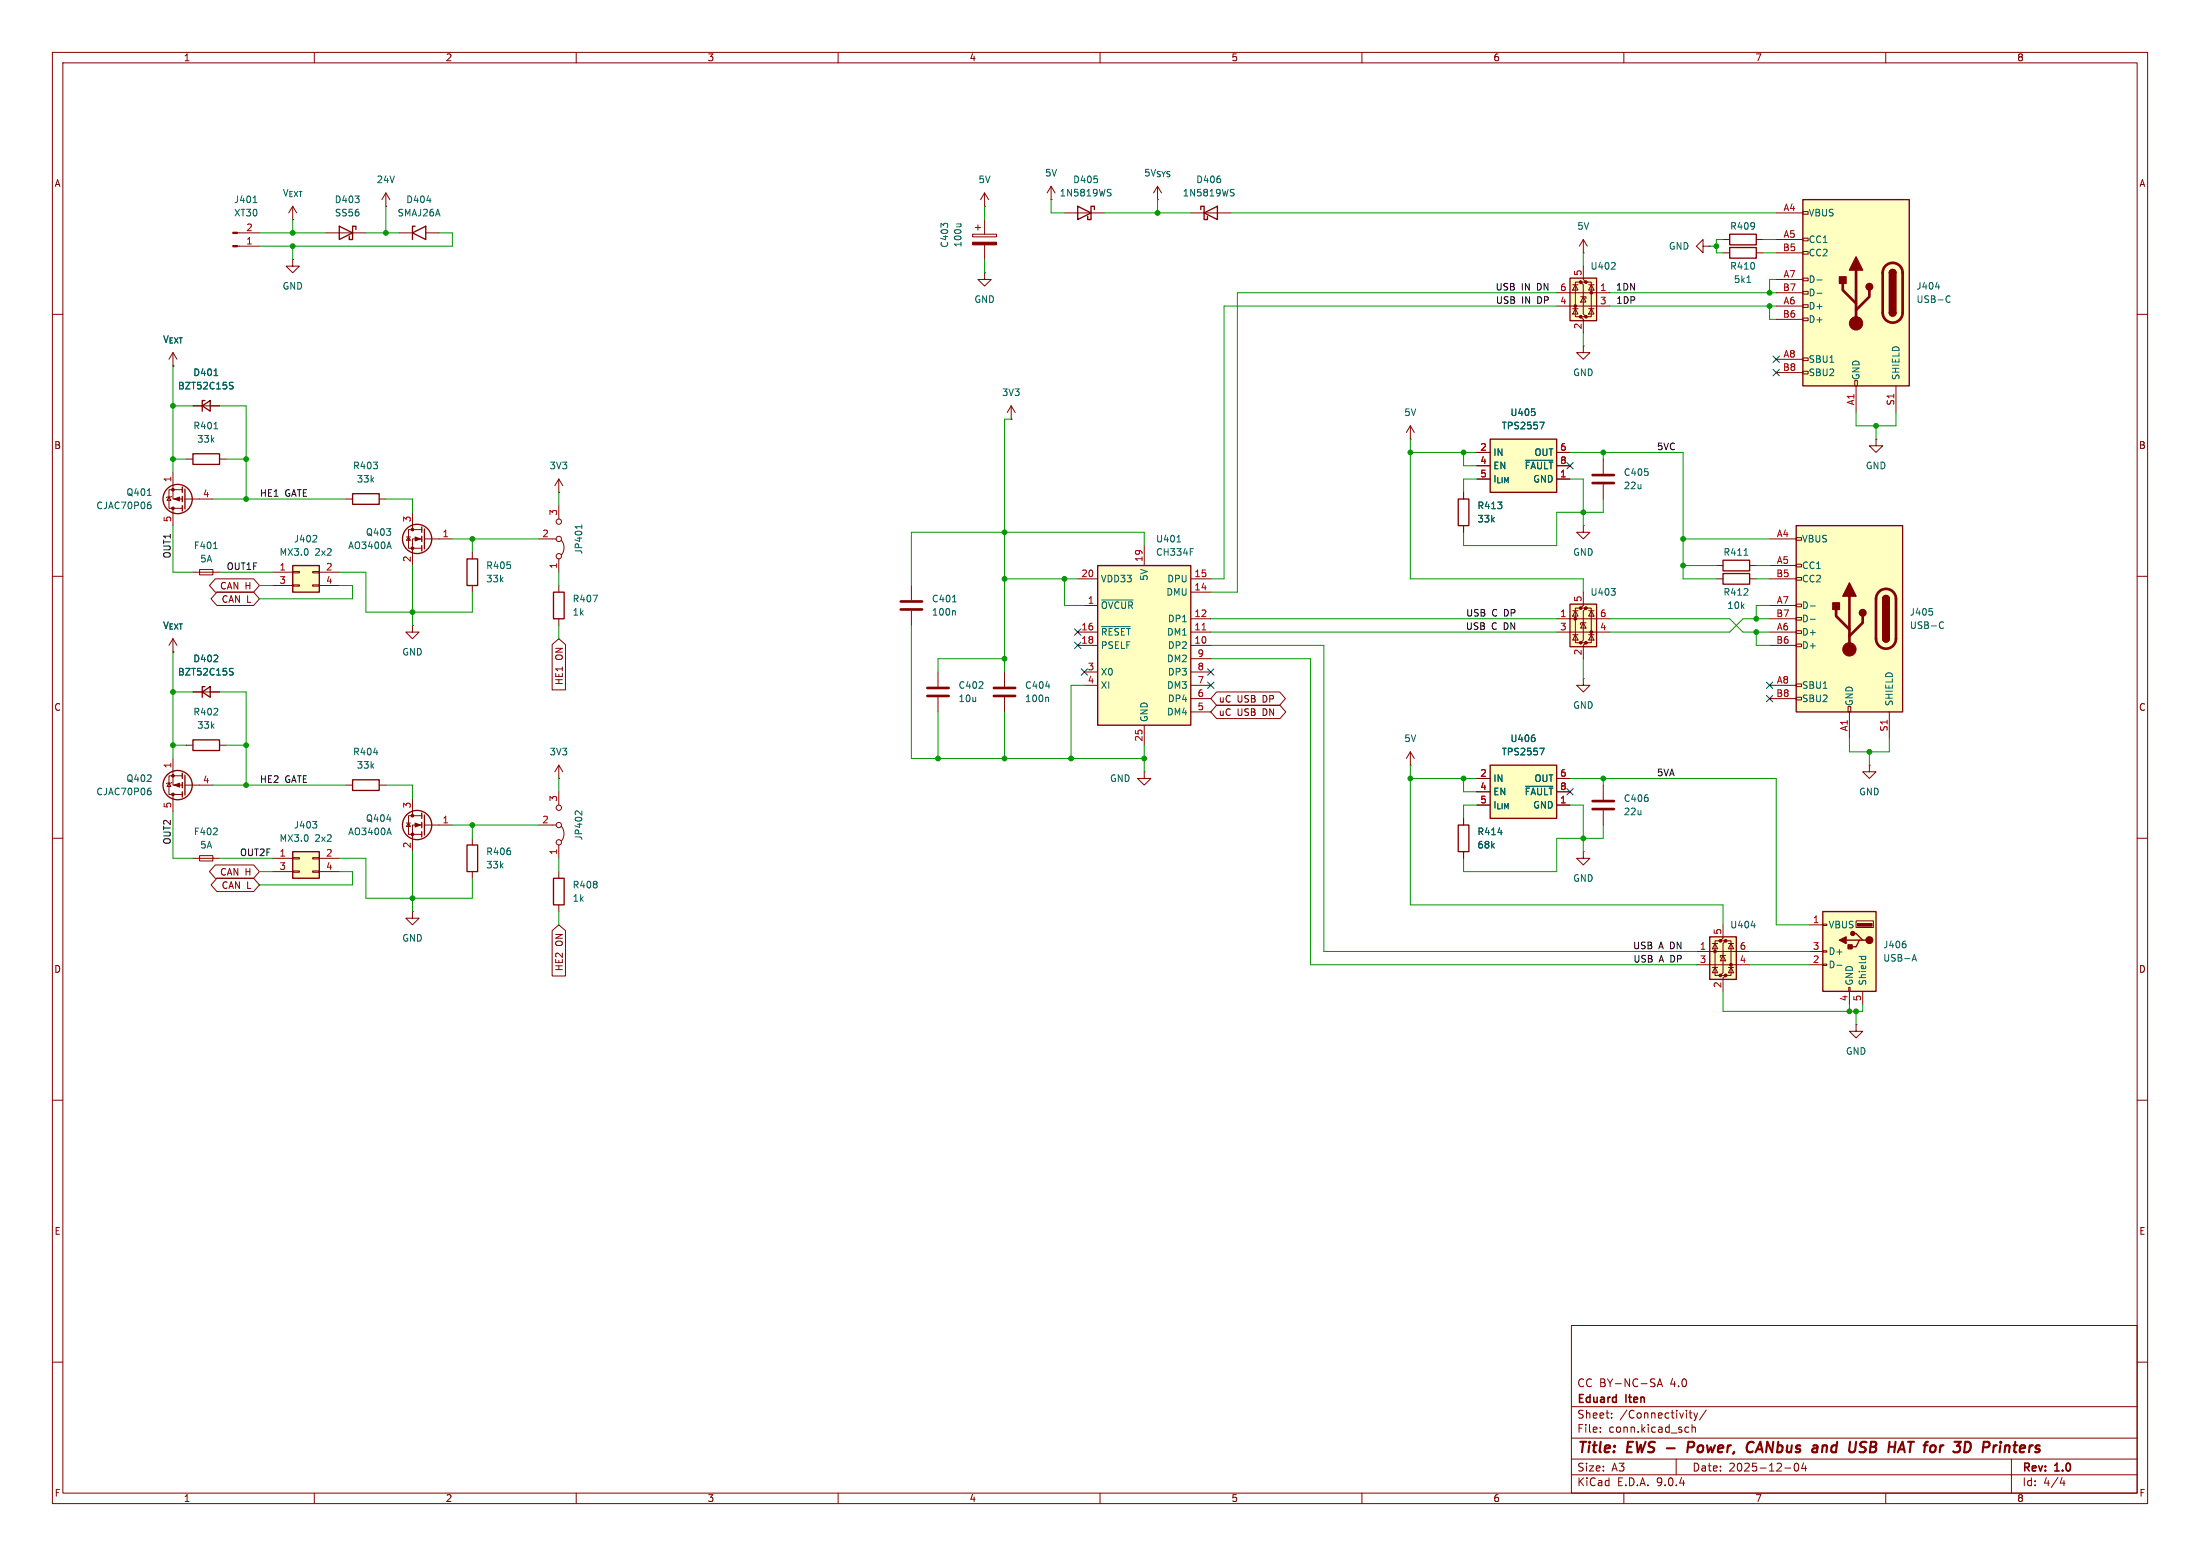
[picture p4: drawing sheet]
<svg xmlns="http://www.w3.org/2000/svg" width="420mm" height="297mm" viewBox="0 0 420 297" stroke-linecap="round" stroke-linejoin="round" font-family="sans-serif">
<g fill="none" stroke="#840000" stroke-width=".19">
<path d="M10 10h400v277h-400zM12 12h396v273h-396zM60 10v2M110 10v2M160 10v2M210 10v2M260 10v2M310 10v2M360 10v2M10 60h2M408 60h2M10 110h2"/>
<path d="M408 110h2M10 160h2M32.3 149.5l.3 .6h-.7zM32.8 149.4l-1.1 .2M33 144.8v5.1h1.8M33 151.6v3.3M34.8 148.1h-2.5v3.5h2.5M35.3 149.9h5.3M408 160h2M10 210h2M408 210h2M300 253h108v32h-108z"/>
<path d="M10 260h2M300 278.5h108M300 274.5h108M300 268.5h108M305.5 273.2v.2M305.5 272.5v.1M307.7 270.5v.2M307.7 269.8v.1M316.4 264.7l.5-1.5 .5 1.5M316.5 264.3h.7M320 278.5v3M321.9 272.4l.5 .1"/>
<path d="M322.4 273.3l-.5 .1M322.4 269.7h.6M322.7 269.2v1.3l.3 .2M323 272.5l.2-.1 .4 .1 .1 .9M323 271.9v1.5M323.4 269.7l.3 1M323.7 270.7l-.3 .5M324.1 269.7l-.4 1M325.7 269.1l-1.3 1.9M342.7 279.4l.2-.1a.8 .8 0 0 1 .5 .7 .8 .8 0 0 1-.5 .8l-.2-.2-.2-.4zM344.3 279.2l-.4 1.1h1M344.7 279.8v1"/>
<path d="M384 278.5v6.5M408 260h2M60 285v2M110 285v2M160 285v2M210 285v2M260 285v2M300 281.5h108M310 285v2M340.7 280.2h1.2M360 285v2M393.7 282l-.4 1.1h.9"/>
<path d="M394 282.6v1"/>
</g>
<g fill="none" stroke="#840000" stroke-width=".4">
<path d="M323.1 275.2h-.8l-.2 2M323.2 276.2l-1 .1M334.6 277a.73 .73 0 0 1-.9 .1M334.8 275.4a.69 .69 0 0 0-1.1 .1M336.1 275.2l-1 2M348 275.9l-.2 1.3M348.5 275.9l-.5 .2M355.3 276.1l.7 .2a.51 .51 0 0 1 .1 .6 .51 .51 0 0 1-.4 .3h-.5M355.4 275.3h.9M364.3 275.2h1.1M364.8 275.2l-.2 2M378.6 276.3h.8"/>
<path d="M379.5 275.2h-.8l-.2 2M384.4 275.9h.7M384.7 275.2l-.2 1.7 .1 .2 .4 .1"/>
</g>
<g fill="none" stroke="#840000" stroke-width=".25">
<path d="M34.8 147.6v1M34.8 149.4v1M34.8 151.1v1M35.3 148v3.8"/>
<circle cx="33.9" cy="149.9" r="2.79"/>
</g>
<g fill="#840000" stroke="#840000" stroke-width=".19">
<path d="M33.3 149.9l1-.4v.7z"/>
<circle cx="33" cy="151.6" r=".25"/>
<circle cx="33" cy="148.1" r=".25"/>
</g>
<path d="M28.4 150.9h.2l.3 .3-.1 .4-.4 .1M28.5 150.4h.2" fill="none" stroke="#006464" stroke-width=".19"/>
<path d="M299.7 53.1h5.1v8.1h-5.1z" fill="#ffffc2"/>
<g fill="#840000" stroke="#840000" stroke-width=".19">
<circle cx="303.8" cy="55.9" r=".25"/>
<circle cx="302.8" cy="53.8" r=".25"/>
<circle cx="302.8" cy="60.5" r=".25"/>
<circle cx="301.8" cy="53.8" r=".25"/>
<circle cx="301.8" cy="60.5" r=".25"/>
<circle cx="300.7" cy="58.4" r=".25"/>
</g>
<g fill="none" stroke="#840000" stroke-width=".19">
<path d="M297.2 55.9h10.1M297.2 58.4h10.1M300.2 58.9h1M300.2 54.4h1M300.7 54.4l.5 1h-1zM300.7 58.9l.5 1h-1zM301.8 56.6h1v.4M301.8 53.8h-1.1v6.7h1.1M302.3 50.8v2.5l.5 .5h-1l.5 .6v5.5l.5 .6h-1l.5 .5v2.5M302.3 56.6l.5 1.1h-1zM302.8 53.8h1v6.7h-1M303.3 58.9h1"/>
<path d="M303.3 54.4h1M303.8 54.4l.5 1h-1zM303.8 58.9l.5 1h-1z"/>
</g>
<path d="M299.7 53.1h5.1v8.1h-5.1z" fill="none" stroke="#840000" stroke-width=".25"/>
<path d="M307.6 51.4h.8M308.3 50.2v.5" fill="none" stroke="#006464" stroke-width=".19"/>
<path d="M344.2 38.1h20.3v35.6h-20.3z" fill="#ffffc2"/>
<g fill="none" stroke="#840000" stroke-width=".19">
<path d="M339.1 40.6h5.1M339.1 45.7h5.1M339.1 48.3h5.1M339.1 53.3h5.1M339.1 55.9h5.1M339.1 58.4h5.1M344.2 40.4h1v.5h-1zM344.2 45.5h1v.5h-1zM344.2 48h1v.5h-1zM344.2 53.1h1v.5h-1zM344.2 55.6h1v.5h-1zM344.2 58.2h1v.5h-1z"/>
<path d="M339.1 61h5.1M339.1 68.6h5.1M339.1 71.1h5.1M344.2 60.7h1v.5h-1zM344.2 68.3h1v.5h-1zM344.2 70.9h1v.5h-1zM354.1 72.6h.5v1.1h-.5zM354.3 73.7v5M361.9 73.7v5"/>
</g>
<path d="M344.2 38.1h20.3v35.6h-20.3zM360.7 52.1a.64 .64 0 0 1 .6-.7 .64 .64 0 0 1 .6 .7M360.7 59.7a.64 .64 0 0 0 .6 .6 .64 .64 0 0 0 .6-.6" fill="none" stroke="#840000" stroke-width=".25"/>
<path d="M351.8 54.1v1.3l2.5 2.5M354.3 51.6v10.1M356.9 55.4v1.2l-2.6 2.6M360 50.7a1.91 1.91 0 0 1 2-.4 1.91 1.91 0 0 1 1.2 1.8v7.6a1.91 1.91 0 0 1-1.9 1.9 1.91 1.91 0 0 1-1.9-1.9v-7.8l.2-.6z" fill="none" stroke="#840000" stroke-width=".51"/>
<g fill="#840000" stroke="#840000" stroke-width=".25">
<path d="M360.7 52.1h1.2v7.6h-1.2z"/>
<path d="M360.9 51.6a.64 .64 0 0 1 .7-.1 .64 .64 0 0 1 .3 .6h-1.2z"/>
<path d="M360.7 59.7h1.2a.64 .64 0 0 1-.6 .6 .64 .64 0 0 1-.6-.6z"/>
<path d="M354.3 49l1.3 2.6h-2.5z"/>
<path d="M351.2 52.8h1.2v1.3h-1.2z"/>
<circle cx="356.9" cy="54.7" r=".63"/>
</g>
<circle cx="354.3" cy="61.7" r="1.27" fill="#840000" stroke="#840000" stroke-width=".19"/>
<path d="M346.9 53.4h.9M346.9 56h.9M369.5 54.8h.8M371.7 56.5l.6 .1M372.3 57.6l-.6 .1" fill="none" stroke="#006464" stroke-width=".19"/>
<path d="M348 174h10.1v15.2h-10.1z" fill="#ffffc2"/>
<path d="M78.7 44.5l2.6-1.3v2.5zM79.2 43.2h-.5v2.5M67.3 148.8h5.1v2.1h-5.1zM348 174h10.1v15.2h-10.1zM352.4 179.5h2.6M353.7 178.2h.6l1.3 1.3h.6M355.6 179.5h-.6l-.7 1.2h-1.2" fill="none" stroke="#840000" stroke-width=".25"/>
<g fill="#840000" stroke="#840000" stroke-width=".25">
<path d="M352.8 180.3h.8v.8h-.8z"/>
<path d="M351.2 179.5l1.2-.7v1.3z"/>
<circle cx="356.9" cy="179.5" r=".63"/>
<circle cx="353.7" cy="178.2" r=".38"/>
</g>
<path d="M354.6 176.3h2.8v.5h-2.8z" fill="#840000" stroke="#840000" stroke-width=".19"/>
<g fill="none" stroke="#840000" stroke-width=".19">
<path d="M73.7 39.4h.1M73.7 36.8l-.8 1.3M73.7 36.8l.7 1.3M73.7 36.8v2.6M76.2 44.5h2.5M81.3 44.5h2.5M66 149.9h1.3M72.4 149.9h1.3M345.4 176.5h2.6M348 176.4h.7v.3h-.7zM354.3 175.8h3.3v1.2h-3.3zM345.4 181.6h2.6"/>
<path d="M345.4 184.2h2.6M348 181.5h.7v.2h-.7zM348 184h.7v.3h-.7zM352.9 188.5h.3v.7h-.3zM353.1 189.2v2.6M355.6 189.2v2.6"/>
</g>
<path d="M81.5 38.3h.8M71.3 143.7h.8M350.7 184.2h.9M354.9 182.5h1.3M355.4 182.5l-.1 .4M356.1 182.5l.1 .4M363.8 180.2l.1 .2-.1 .5M365 183.5l.4-1.3 .5 1.3M365.1 183.1h.7" fill="none" stroke="#006464" stroke-width=".19"/>
<path d="M342.9 100.3h20.3v35.6h-20.3z" fill="#ffffc2"/>
<g fill="none" stroke="#840000" stroke-width=".19">
<path d="M337.8 102.9h5.1M337.8 108h5.1M337.8 110.5h5.1M337.8 115.6h5.1M337.8 118.1h5.1M342.9 102.6h1v.5h-1zM342.9 107.7h1v.5h-1zM342.9 110.2h1v.5h-1zM342.9 115.3h1v.5h-1zM342.9 117.9h1v.5h-1zM337.8 120.7h5.1M337.8 123.2h5.1"/>
<path d="M337.8 130.8h5.1M337.8 133.4h5.1M342.9 120.4h1v.5h-1zM342.9 122.9h1v.5h-1zM342.9 130.6h1v.5h-1zM342.9 133.1h1v.5h-1zM352.8 134.9h.5v1h-.5zM353.1 135.9v5.1M360.7 135.9v5.1"/>
</g>
<path d="M342.9 100.3h20.3v35.6h-20.3zM359.4 114.3a.64 .64 0 0 1 .6-.6 .64 .64 0 0 1 .7 .6M359.4 121.9a.64 .64 0 0 0 .6 .7 .64 .64 0 0 0 .7-.7" fill="none" stroke="#840000" stroke-width=".25"/>
<path d="M350.5 116.3v1.3l2.6 2.5M353.1 113.8v10.2M355.6 117.6v1.3l-2.5 2.5M358.7 113a1.91 1.91 0 0 1 2.1-.5 1.91 1.91 0 0 1 1.1 1.8v7.6a1.91 1.91 0 0 1-1.9 1.9 1.91 1.91 0 0 1-1.9-1.9v-7.7l.2-.7z" fill="none" stroke="#840000" stroke-width=".51"/>
<g fill="#840000" stroke="#840000" stroke-width=".25">
<path d="M359.4 114.3h1.3v7.6h-1.3z"/>
<path d="M359.6 113.9a.64 .64 0 0 1 .7-.2 .64 .64 0 0 1 .4 .6h-1.3z"/>
<path d="M359.4 121.9h1.3a.64 .64 0 0 1-.7 .7 .64 .64 0 0 1-.6-.7z"/>
<path d="M353.1 111.3l1.2 2.5h-2.5z"/>
<path d="M349.9 115.1h1.3v1.2h-1.3z"/>
<circle cx="355.6" cy="117" r=".63"/>
</g>
<circle cx="353.1" cy="124" r="1.27" fill="#840000" stroke="#840000" stroke-width=".19"/>
<path d="M345.6 115.7h1M345.6 118.2h1M368.3 116.1h.6M368.8 116.7l.2 .2-.2 .5M370.5 118.7l.5 .1M371 119.8l-.5 .1" fill="none" stroke="#006464" stroke-width=".19"/>
<path d="M326.4 178.8h5.1v8.1h-5.1z" fill="#ffffc2"/>
<g fill="#840000" stroke="#840000" stroke-width=".19">
<path d="M44.4 46.9h.9v.2h-.9z"/>
<path d="M44.4 44.3h.9v.3h-.9z"/>
<circle cx="327.4" cy="181.6" r=".25"/>
<circle cx="328.4" cy="179.6" r=".25"/>
<circle cx="328.4" cy="186.2" r=".25"/>
<circle cx="329.4" cy="179.6" r=".25"/>
<circle cx="329.4" cy="186.2" r=".25"/>
<circle cx="330.5" cy="184.1" r=".25"/>
</g>
<g fill="none" stroke="#840000" stroke-width=".19">
<path d="M55.9 39.4l-.8 1.2M55.9 39.4l.7 1.2M55.9 39.4v2.5M45.3 47h4.2M45.3 44.5h4.2M55.9 41.9h.1M55.9 49.5v1.3h1.2l-1.2 1.3-1.3-1.3h1.3M55.9 49.5h.1M33 124.5h.1M33 121.9l-.7 1.3M33 121.9l.8 1.3M33 121.9v2.6"/>
<path d="M36.8 132.1h5.1M356.9 146.1v1.2h1.2l-1.2 1.3-1.3-1.3h1.3M356.9 146.1h.1M328.4 179.6h-1v6.6h1M328.9 176.5v2.6l-.5 .5h1l-.5 .5v5.6l-.5 .5h1l-.5 .5v2.5M329.4 179.6h1.1v6.6h-1.1M323.8 181.6h10.2M323.8 184.2h10.2M326.9 184.7h1M326.9 180.1h1M327.4 180.1l.5 1h-1zM327.4 184.7l.5 1h-1z"/>
<path d="M328.9 182.4l.5 1h-1zM329.4 182.4h-1v.4M329.9 184.7h1.1M329.9 180.1h1.1M330.5 180.1l.5 1h-1.1zM330.5 184.7l.5 1h-1.1zM354.3 195.6v1.3h1.3l-1.3 1.2-1.2-1.2h1.2M354.3 195.6h.1"/>
</g>
<path d="M38.6 132.1l1.5-1v2zM39.1 131.1h-.5v2M326.4 178.8h5.1v8.1h-5.1z" fill="none" stroke="#840000" stroke-width=".25"/>
<path d="M48.3 38.7h.7M44 128.2l.4 .1 .1 .3-.2 .2h-.3M44 127.6h.5M334.3 176.7h.8" fill="none" stroke="#006464" stroke-width=".19"/>
<path d="M209.5 108h17.8v30.4h-17.8z" fill="#ffffc2"/>
<path d="M38.6 77.5l1.5-1v2zM39.1 76.5h-.5v2M278.4 95.3h2v5h-2zM209.5 108h17.8v30.4h-17.8zM328.9 106.9h5.1v2.1h-5.1z" fill="none" stroke="#840000" stroke-width=".25"/>
<g fill="none" stroke="#840000" stroke-width=".19">
<path d="M33 69.9h.1M33 67.3l-.7 1.3M33 67.3l.8 1.3M33 67.3v2.6M36.8 77.5h5.1M279.4 94v1.3M205.7 110.5h3.8M207 115.6h2.5M218.4 104.1v3.9M227.3 110.5h3.8M227.3 113h3.8M227.3 118.1h3.8"/>
<path d="M279.4 100.3v1.3M327.7 108h1.2M334 108h1.3M205.7 120.7h3.8M205.7 123.2h3.8M207 128.3h2.5M207 130.8h2.5M218.4 138.4v3.8M227.3 120.7h3.8M227.3 123.2h3.8M227.3 128.3h3.8M227.3 130.8h3.8"/>
<path d="M227.3 125.7h3.8M227.3 133.4h3.8M227.3 135.9h3.8M218.4 147.3v1.3h-1.2l1.2 1.3 1.3-1.3h-1.3M218.4 147.3h.1M36.8 163.8h5.1M38.1 163.3h2.5v1h-2.5z"/>
</g>
<path d="M40.9 71.7h.7M44 73.6l.4 .1 .1 .3-.2 .2h-.3M44 73h.5M210.3 119.6h5.5M210.3 114.5h6M224.7 103.4h.7M227.2 104.7h.6M333 106h.7M40.7 159.3h.8M41.4 158.2v.4" fill="none" stroke="#006464" stroke-width=".19"/>
<path d="M229.5 120.2h.7" fill="none" stroke="#a90000" stroke-width=".19"/>
<path d="M299.7 115.3h5.1v8.1h-5.1z" fill="#ffffc2"/>
<g fill="#840000" stroke="#840000" stroke-width=".19">
<path d="M185.7 46.2h4.5v.5h-4.5z"/>
<circle cx="300.7" cy="118.1" r=".25"/>
<circle cx="301.8" cy="116.1" r=".25"/>
<circle cx="301.8" cy="122.7" r=".25"/>
<circle cx="302.8" cy="116.1" r=".25"/>
<circle cx="302.8" cy="122.7" r=".25"/>
<circle cx="303.8" cy="120.6" r=".25"/>
</g>
<g fill="none" stroke="#840000" stroke-width=".19">
<path d="M185.7 44.7h4.5v.5h-4.5zM186.2 43.4h1M186.7 42.9v1M188 52.1v1.2h1.2l-1.2 1.3-1.3-1.3h1.3M188 52.1h.1M188 41.9v2.8M188 46.7v2.8M193 77.5l-.7 1.2M193 77.5l.8 1.2M193 77.5v2.5M106.7 94h.1M106.7 91.4v2.6"/>
<path d="M106.7 96.5v2.6M106.7 91.4l-.8 1.3M106.7 91.4l.7 1.3M193 80h.1M306.1 87.6v2.8M306.1 92.5v2.8M78.7 119.4v1.3h1.3l-1.3 1.2-1.2-1.2h1.2M78.7 119.4h.1M102.9 102.9h3.3M106.7 106.7v2.5M107.2 103.1a2.26 2.26 0 0 1 0 2.8M174 111.8v2.8"/>
<path d="M174 116.6v2.8M297.2 118.1h10.1M300.2 116.6h1M300.7 116.6l.5 1h-1zM301.8 116.1h-1.1v6.6h1.1M302.3 113v2.6l-.5 .5h1l-.5 .5v5.6l-.5 .5h1l-.5 .5v2.5M302.3 118.9l.5 1h-1zM302.3 100.3v1.3h1.2l-1.2 1.3-1.3-1.3h1.3M302.3 100.3h.1M302.8 118.9h-1v.4M302.8 116.1h1v6.6h-1M303.3 116.6h1"/>
<path d="M303.8 116.6l.5 1h-1zM327.7 110.5h1.2M334 110.5h1.3M297.2 120.7h10.1M300.2 121.2h1M300.7 121.2l.5 1h-1zM303.3 121.2h1M303.8 121.2l.5 1h-1z"/>
<circle cx="106.7" cy="99.6" r=".51"/>
<circle cx="106.7" cy="102.9" r=".51"/>
<circle cx="106.7" cy="106.2" r=".51"/>
</g>
<path d="M299.7 115.3h5.1v8.1h-5.1zM328.9 109.5h5.1v2h-5.1z" fill="none" stroke="#840000" stroke-width=".25"/>
<path d="M182.6 42.7h.9M183.3 42.7l.2 .2M111.1 100.2v.7M111.1 100.5h-1.3l.2 .2M181.8 114.9h.8M182.2 116.6l.2 .2v.6M307.6 112.3h.8l-.5 .5M308.3 112.9v.6" fill="none" stroke="#006464" stroke-width=".19"/>
<path d="M304 90.7h4.1M304 92.2h4.1M172 114.8h4M172 116.3h4" fill="none" stroke="#840000" stroke-width=".51"/>
<path d="M284.5 83.8h12.7v10.2h-12.7z" fill="#ffffc2"/>
<path d="M284.5 83.8h12.7v10.2h-12.7zM105.7 167.6h2v5.1h-2z" fill="none" stroke="#840000" stroke-width=".25"/>
<g fill="none" stroke="#840000" stroke-width=".19">
<path d="M188 39.4h.1M188 36.8l-.8 1.3M188 36.8l.7 1.3M188 36.8v2.6M221 38.1h.1M221 35.6l-.8 1.2M221 35.6l.7 1.2M221 35.6v2.5M281.9 86.4h2.6M281.9 88.9h2.6M281.9 91.4h2.6M297.2 86.4h2.5"/>
<path d="M297.2 88.9h2.5M297.2 91.4h2.5M179.1 128.3v2.8M179.1 133.1v2.8M191.8 128.3v2.8M191.8 133.1v2.8M106.7 166.4v1.2M106.7 172.7v1.3"/>
</g>
<path d="M293 78.7v.5M291.2 87.9h5.2M293.9 80.6h.9l-.6 1.3M199.6 131h.8M200 133.1l.2 .2v.6" fill="none" stroke="#006464" stroke-width=".19"/>
<path d="M177 131.3h4.1M177 132.8h4.1M189.7 131.3h4.1M189.7 132.8h4.1" fill="none" stroke="#840000" stroke-width=".51"/>
<path d="M55.9 108h5.1v5h-5.1z" fill="#ffffc2"/>
<g fill="none" stroke="#840000" stroke-width=".25">
<path d="M205.7 39.4l2.6 1.2-2.6 1.3zM208.9 40v-.6h-.6v2.5h-.7v-.6M229.2 40v-.6h.7v2.5h.6v-.6M229.9 40.6l2.5-1.2v2.5zM330.2 44.7h5.1v2h-5.1zM330.2 47.2h5.1v2.1h-5.1zM34.8 93v1M34.8 94.7v1.1M34.8 96.5v1M35.3 93.3v3.9M36.8 86.6h5.1v2h-5.1zM67.3 94.2h5.1v2.1h-5.1z"/>
<path d="M55.9 108h5.1v5h-5.1zM80.5 100.6v1M80.5 102.4v1M80.5 104.1v1.1M81 101v3.8M89.2 106.7h2v5.1h-2zM105.7 113h2v5.1h-2zM80.5 155.2v1M80.5 157v1M80.5 158.8v1M81 155.6v3.8M89.2 161.3h2v5.1h-2z"/>
<circle cx="33.9" cy="95.2" r="2.79"/>
<circle cx="79.6" cy="102.9" r="2.79"/>
<circle cx="79.6" cy="157.5" r="2.79"/>
</g>
<g fill="none" stroke="#840000" stroke-width=".19">
<path d="M200.7 38.1h.1M200.7 35.6l-.8 1.2M200.7 35.6l.7 1.2M200.7 35.6v2.5M203.2 40.6h7.6M227.3 40.6h7.6M302.3 48.3h.1M302.3 45.7l-.8 1.3M302.3 45.7l.7 1.3M302.3 45.7v2.6M325.1 47v-1.3l-1.3 1.3 1.3 1.3v-1.3h1.3M326.4 47h.1"/>
<path d="M328.9 45.7h1.3M328.9 48.3h1.3M335.3 45.7h1.2M335.3 48.3h1.2M302.3 66v1.3h1.2l-1.2 1.3-1.3-1.3h1.3M302.3 66h.1M32.3 94.9l.3 .6h-.7zM32.8 94.7l-1.1 .3M33 90.2v5.1h1.8M33 97v3.3M34.8 93.5h-2.5v3.5h2.5M35.3 95.3h5.3"/>
<path d="M35.6 87.6h1.2M41.9 87.6h1.3M66 95.3h1.3M72.4 95.3h1.3M78.7 97.8v3.3M358.1 83.8v1.3h1.3l-1.3 1.3-1.2-1.3h1.2M358.1 83.8h.1M36.8 109.2h5.1M38.1 108.7h2.5v1h-2.5zM52.1 109.2h3.8M52.1 111.8h3.8M55.9 109.1h1.2v.2h-1.2z"/>
<path d="M55.9 111.6h1.2v.3h-1.2zM59.7 109.1h1.3v.2h-1.3zM59.7 111.6h1.3v.3h-1.3zM61 109.2h3.8M61 111.8h3.8M77.6 102.5h.8M78 102.5l.4 .6h-.8zM80.5 101.1h-2.5v3.5h2.5M80.5 102.9h-1.8v5.1M81 102.9h5.4M90.2 105.4v1.3M90.2 111.8v1.2"/>
<path d="M106.7 111.8v1.2M106.7 118.1v1.3M77.6 157.1h.8M78 157.1l.4 .6h-.8zM78.7 152.4v3.3M80.5 155.7h-2.5v3.6h2.5M80.5 157.5h-1.8v5.1M81 157.5h5.4M102.9 157.5h3.3M106.7 148.6h.1M106.7 146.1v2.5M106.7 151.1v2.6"/>
<path d="M106.7 146.1l-.8 1.2M106.7 146.1l.7 1.2M107.2 157.7a2.26 2.26 0 0 1 0 2.8M306.1 149.9v2.8M306.1 154.7v2.8M78.7 174v1.3h1.3l-1.3 1.2-1.2-1.2h1.2M78.7 174h.1M90.2 160v1.3M90.2 166.4v1.2M106.7 161.3v2.5M302.3 162.6v1.2h1.2l-1.2 1.3-1.3-1.3h1.3M302.3 162.6h.1"/>
<circle cx="106.7" cy="154.2" r=".51"/>
<circle cx="106.7" cy="157.5" r=".51"/>
<circle cx="106.7" cy="160.8" r=".51"/>
</g>
<g fill="none" stroke="#006464" stroke-width=".19">
<path d="M211.6 36.7l.4 .2 .1 .3-.2 .2h-.3M211.6 36.1l.5 .1M235.1 36.7l.4 .2 .1 .3-.2 .2h-.3M235.1 36.1l.5 .1M333.5 53.9h.7M28.1 94.6h.8M28.4 96.3h.2l.3 .3-.1 .4-.4 .1M28.5 95.8h.2M40.9 81.9h.7M40.8 104.7h.7M60.4 102.2l.1 .2-.1 .3-.7 .7h.8M74.3 103.4l.4 1.3"/>
<path d="M113.2 113.6h.8l-.5 1.3M74.3 158.1l.4 1.2M111.1 154.8v.8l-.8-.8h-.3l-.2 .2"/>
</g>
<g fill="#840000" stroke="#840000" stroke-width=".19">
<path d="M79.2 157.1l1.1 .4-1.1 .4z"/>
<path d="M79.2 102.5l1.1 .4-1.1 .4z"/>
<path d="M33.3 95.3l1-.4v.7z"/>
<circle cx="78.7" cy="155.7" r=".25"/>
<circle cx="78.7" cy="159.3" r=".25"/>
<circle cx="78.7" cy="101.1" r=".25"/>
<circle cx="78.7" cy="104.6" r=".25"/>
<circle cx="33" cy="97" r=".25"/>
<circle cx="33" cy="93.5" r=".25"/>
</g>
<path d="M304 152.9h4.1M304 154.4h4.1" fill="none" stroke="#840000" stroke-width=".51"/>
<path d="M284.5 146.1h12.7v10.1h-12.7z" fill="#ffffc2"/>
<path d="M64.8 43.2l2.5 1.3-2.5 1.2zM67.9 43.8v-.6h-.6v2.5h-.6v-.6M36.8 141.2h5.1v2.1h-5.1zM278.4 157.5h2v5.1h-2zM284.5 146.1h12.7v10.1h-12.7z" fill="none" stroke="#840000" stroke-width=".25"/>
<g fill="none" stroke="#840000" stroke-width=".19">
<path d="M62.2 44.5h7.6M302.3 129.5v1.3h1.2l-1.2 1.3-1.3-1.3h1.3M302.3 129.5h.1M35.6 142.2h1.2M41.9 142.2h1.3M269.2 146.1h.1M269.2 143.5l-.7 1.3M269.2 143.5l.8 1.3M269.2 143.5v2.6M279.4 156.2v1.3M281.9 148.6h2.6M281.9 151.1h2.6"/>
<path d="M281.9 153.7h2.6M297.2 148.6h2.5M297.2 151.1h2.5M297.2 153.7h2.5M279.4 162.6v1.2"/>
</g>
<path d="M286 158.9h.8M291.2 150.1h5.2M293 140.9v.5M293.9 142.8h.9l-.6 1.3" fill="none" stroke="#006464" stroke-width=".19"/>
<path d="M55.9 162.6h5.1v5h-5.1z" fill="#ffffc2"/>
<path d="M55.9 162.6h5.1v5h-5.1z" fill="none" stroke="#840000" stroke-width=".25"/>
<g fill="none" stroke="#840000" stroke-width=".19">
<path d="M33 69.9h.1M36.8 77.5h1.8M40.1 77.5h1.8M269.2 83.8h.1M269.2 81.3l-.7 1.3M269.2 81.3l.8 1.3M269.2 81.3v2.5M279.4 94v1.3M281.9 86.4h2.6M281.9 88.9h2.6M281.9 91.4h2.6M297.2 86.4h2.5"/>
<path d="M297.2 88.9h2.5M297.2 91.4h2.5M41.1 110.5h7.3l1.1 1.3-1.1 1.2h-7.3l-1.1-1.2zM41.4 113h7l1.1 1.3-1.1 1.3h-7l-1.1-1.3zM279.4 100.3v1.3M33 124.5h.1M36.8 132.1h1.8M40.1 132.1h1.8M105.4 123l1.3-1.1 1.3 1.1v8.7h-2.6zM232.3 132.1h12l1.1 1.3-1.1 1.2h-12l-1.2-1.2zM232.3 134.6h12.1l1.1 1.3-1.1 1.3h-12.1l-1.2-1.3zM279.4 156.2v1.3"/>
<path d="M281.9 148.6h2.6M281.9 151.1h2.6M281.9 153.7h2.6M297.2 148.6h2.5M297.2 151.1h2.5M297.2 153.7h2.5M41.1 165.1h7.3l1.1 1.3-1.1 1.2h-7.3l-1.1-1.2zM41.4 167.6h7l1.1 1.3-1.1 1.3h-7l-1.1-1.3zM52.1 163.8h3.8M52.1 166.4h3.8M55.9 163.7h1.2v.3h-1.2zM55.9 166.2h1.2v.3h-1.2z"/>
<path d="M59.7 163.7h1.3v.3h-1.3zM59.7 166.2h1.3v.3h-1.3zM61 163.8h3.8M61 166.4h3.8M105.4 177.6l1.3-1.1 1.3 1.1v8.7h-2.6zM279.4 162.6v1.2"/>
</g>
<g fill="none" stroke="#006464" stroke-width=".19">
<path d="M40.9 71.7h.7M44 73.6l.4 .1 .1 .3-.2 .2h-.3M44 73h.5M293 78.7v.5M291.2 87.9h5.2M293.9 80.6h.9l-.6 1.3M44 128.2l.4 .1 .1 .3-.2 .2h-.3M44 127.6h.5M59.7 156.8h.8l-.4 .5M60.4 157.3l.1 .2-.1 .5M286 158.9h.8M291.2 150.1h5.2"/>
<path d="M293 140.9v.5M293.9 142.8h.9l-.6 1.3"/>
</g>
<g fill="none" stroke="#009600" stroke-width=".19">
<path d="M73.7 39.4v5.1M188 39.4v2.5M200.7 38.1v2.5h2.5M221 38.1v2.5M49.5 44.5h12.7M55.9 41.9v2.6M55.9 47v2.5M69.8 44.5h6.4M83.8 44.5h2.6v2.5h-36.9M188 49.5v2.6M210.8 40.6h16.5M234.9 40.6h104.2"/>
<path d="M297.2 58.4h-63.5v52.1h-2.6M297.2 55.9h-61v57.1h-5.1M302.3 48.3v2.5M307.3 55.9h31.8M307.3 58.4h31.8M326.4 47h1.3M328.9 45.7h-1.2v2.6h1.2M336.5 48.3h2.6M336.5 45.7h2.6M337.8 58.4v2.6h1.3M339.1 53.3h-1.3v2.6M33 69.9v20.3"/>
<path d="M33 77.5h3.8M41.9 77.5h5.1v17.8M302.3 63.5v2.5M354.3 78.7v2.6h7.6v-2.6M33 87.6h2.6M40.6 95.3h25.4M43.2 87.6h3.8M73.7 95.3h5v2.5M106.7 94v2.5M193 80h-1.2v48.3M269.2 83.8v26.7h33.1v2.5M269.2 86.4h12.7"/>
<path d="M279.4 86.4v2.5h2.5M281.9 91.4h-2.5v2.6M299.7 86.4h21.6v24.1h6.4M299.7 91.4h2.6v8.9M306.1 86.4v1.2M306.1 95.3v2.5h-8.9v6.3h-17.8v-2.5M358.1 81.3v2.5M33 100.3v8.9h3.8M41.9 109.2h10.2M49.5 111.8h2.6M64.8 109.2h5v7.6h20.4v-3.8M64.8 111.8h2.5v2.5h-17.8"/>
<path d="M78.7 108v11.4M86.4 102.9h16.5M90.2 102.9v2.5M106.7 109.2v2.6M106.7 119.4v2.5M174 119.4v25.4h44.4M191.8 110.5h13.9M203.2 110.5v5.1h3.8M218.4 104.1v-2.5h-44.4v10.2M231.1 118.1h66.1M307.3 118.1h22.9l2.5 2.6h5.1M321.3 102.9h16.5"/>
<path d="M321.3 108h6.4M335.3 110.5h2.5M335.3 108h2.5M337.8 118.1h-5.1l-2.5 2.6h-22.9M337.8 115.6h-2.5v2.5M33 124.5v20.3M33 132.1h3.8M41.9 132.1h5.1v17.8M179.1 135.9v8.9M191.8 135.9v8.9M191.8 125.7h-12.7v2.6M207 130.8h-2.5v14"/>
<path d="M231.1 123.2h21.6v58.4h71.1M231.1 120.7h66.1M231.1 125.7h19.1v58.5h73.6M302.3 125.7v3.8M335.3 120.7v2.5h2.5M33 154.9v8.9h3.8M33 142.2h2.6M40.6 149.9h25.4M43.2 142.2h3.8M73.7 149.9h5v2.5M86.4 157.5h16.5M90.2 157.5v2.5"/>
<path d="M106.7 148.6v2.5M218.4 142.2v5.1M269.2 148.6h12.7M269.2 146.1v26.6h59.7v3.8M279.4 148.6v2.5h2.5M281.9 153.7h-2.5v2.5M299.7 153.7h2.6v8.9M299.7 148.6h39.4v27.9h6.3M306.1 148.6v1.3M306.1 157.5v2.5h-8.9v6.4h-17.8v-2.6M353.1 141v2.5h7.6v-2.5M356.9 143.5v2.6"/>
<path d="M41.9 163.8h10.2M49.5 166.4h2.6M64.8 163.8h5v7.7h20.4v-3.9M64.8 166.4h2.5v2.5h-17.8M78.7 162.6v11.4M106.7 163.8v2.6M106.7 174v2.5M328.9 189.2v3.8h26.7v-1.2M334 181.6h11.4M334 184.2h11.4M353.1 191.8v1.2M354.3 193v2.6"/>
</g>
<g fill="none" stroke="#000084" stroke-width=".19">
<path d="M338.5 70.5l1.2 1.2M338.5 68l1.2 1.2M339.7 70.5l-1.2 1.2M339.7 68l-1.2 1.2M299.1 88.3l1.2 1.2M300.3 88.3l-1.2 1.2M205.1 120l1.2 1.3M205.1 122.6l1.2 1.2M206.3 120l-1.2 1.3M206.3 122.6l-1.2 1.2M206.4 127.7l1.2 1.2M207.6 127.7l-1.2 1.2"/>
<path d="M230.5 130.2l1.2 1.2M230.5 127.7l1.2 1.2M231.7 130.2l-1.2 1.2M231.7 127.7l-1.2 1.2M337.2 130.2l1.2 1.2M337.2 132.7l1.2 1.3M338.4 130.2l-1.2 1.2M338.4 132.7l-1.2 1.3M299.1 150.5l1.2 1.2M300.3 150.5l-1.2 1.2"/>
</g>
<g fill="#009600" stroke="#009600" stroke-width=".19">
<circle cx="269.2" cy="86.4" r=".46"/>
<circle cx="279.4" cy="86.4" r=".46"/>
<circle cx="191.8" cy="144.8" r=".46"/>
<circle cx="218.4" cy="144.8" r=".46"/>
<circle cx="204.5" cy="144.8" r=".46"/>
<circle cx="191.8" cy="101.6" r=".46"/>
<circle cx="191.8" cy="110.5" r=".46"/>
<circle cx="203.2" cy="110.5" r=".46"/>
<circle cx="90.2" cy="102.9" r=".46"/>
<circle cx="179.1" cy="144.8" r=".46"/>
<circle cx="47" cy="87.6" r=".46"/>
<circle cx="47" cy="95.3" r=".46"/>
<circle cx="33" cy="87.6" r=".46"/>
<circle cx="47" cy="142.2" r=".46"/>
<circle cx="33" cy="142.2" r=".46"/>
<circle cx="47" cy="149.9" r=".46"/>
<circle cx="78.7" cy="171.5" r=".46"/>
<circle cx="33" cy="132.1" r=".46"/>
<circle cx="78.7" cy="116.8" r=".46"/>
<circle cx="90.2" cy="157.5" r=".46"/>
<circle cx="73.7" cy="44.5" r=".46"/>
<circle cx="33" cy="77.5" r=".46"/>
<circle cx="55.9" cy="47" r=".46"/>
<circle cx="55.9" cy="44.5" r=".46"/>
<circle cx="191.8" cy="125.7" r=".46"/>
<circle cx="221" cy="40.6" r=".46"/>
<circle cx="335.3" cy="118.1" r=".46"/>
<circle cx="335.3" cy="120.7" r=".46"/>
<circle cx="353.1" cy="193" r=".46"/>
<circle cx="356.9" cy="143.5" r=".46"/>
<circle cx="354.3" cy="193" r=".46"/>
<circle cx="337.8" cy="55.9" r=".46"/>
<circle cx="327.7" cy="47" r=".46"/>
<circle cx="302.3" cy="97.8" r=".46"/>
<circle cx="306.1" cy="86.4" r=".46"/>
<circle cx="279.4" cy="148.6" r=".46"/>
<circle cx="269.2" cy="148.6" r=".46"/>
<circle cx="306.1" cy="148.6" r=".46"/>
<circle cx="302.3" cy="160" r=".46"/>
<circle cx="337.8" cy="58.4" r=".46"/>
<circle cx="321.3" cy="108" r=".46"/>
<circle cx="321.3" cy="102.9" r=".46"/>
<circle cx="358.1" cy="81.3" r=".46"/>
</g>
<g font-size="2.8" fill="#840000">
<text x="301" y="277.9">Title:</text>
<text x="310.6" y="277.9">EWS -</text>
<text x="323.8" y="277.9">Power,</text>
<text x="335.9" y="277.9">CANbus</text>
<text x="349.3" y="277.9">and</text>
<text x="357" y="277.9">USB</text>
<text x="365.4" y="277.9">HAT for</text>
<text x="379.5" y="277.9">3D</text>
<text x="385.8" y="277.9">Printers</text>
</g>
<g font-size="2.1" fill="#840000">
<text x="301" y="268.2">Eduard</text>
<text x="301" y="265">CC BY-NC-SA</text>
<text x="310.4" y="268.2">Iten</text>
<text x="318.9" y="265">4.0</text>
<text x="301" y="273.7">File:</text>
<text x="301" y="271">Sheet:</text>
<text x="307.1" y="273.7">conn.kicad_sch</text>
<text x="309.2" y="271">/Connectivity/</text>
<text x="301" y="281.1">Size:</text>
<text x="307.6" y="281.1">A3</text>
<text x="323" y="281.1">Date:</text>
<text x="330" y="281.1">2025-12-04</text>
<text x="386" y="281.3">Rev:</text>
<text x="392.4" y="281.3">1.0</text>
<text x="301" y="283.9">KiCad</text>
<text x="308.7" y="283.9">E.D.A.</text>
<text x="316.3" y="283.9">9.0.4</text>
<text x="386" y="283.9">Id:</text>
<text x="390.1" y="283.9">4/4</text>
</g>
<g font-size="1.8" fill="#840000">
<text x="35" y="11.9">1</text>
<text x="85" y="11.9">2</text>
<text x="135" y="11.9">3</text>
<text x="185" y="11.9">4</text>
<text x="235" y="11.9">5</text>
<text x="285" y="11.9">6</text>
<text x="335" y="11.9">7</text>
<text x="385" y="11.9">8</text>
<text x="10.3" y="35.9">A</text>
<text x="408.3" y="35.9">A</text>
<text x="10.3" y="85.9">B</text>
<text x="408.2" y="85.9">B</text>
<text x="41.9" y="112.7">CAN H</text>
<text x="42.2" y="115.3">CAN L</text>
<text x="107.6" y="130.9" transform="rotate(-90 107.6 130.9)">HE1</text>
<text x="107.6" y="126" transform="rotate(-90 107.6 126)">ON</text>
<text x="10.3" y="135.9">C</text>
<text x="232.6" y="134.3">uC</text>
<text x="232.6" y="136.8">uC</text>
<text x="236.2" y="134.3">USB</text>
<text x="236.2" y="136.8">USB</text>
<text x="241.1" y="134.3">DP</text>
<text x="241.1" y="136.8">DN</text>
<text x="408.2" y="135.9">C</text>
<text x="41.9" y="167.3">CAN H</text>
<text x="42.2" y="169.9">CAN L</text>
<text x="10.3" y="185.9">D</text>
<text x="107.6" y="185.5" transform="rotate(-90 107.6 185.5)">HE2</text>
<text x="107.6" y="180.6" transform="rotate(-90 107.6 180.6)">ON</text>
<text x="408.2" y="185.9">D</text>
<text x="10.3" y="235.9">E</text>
<text x="408.3" y="235.9">E</text>
<text x="10.3" y="285.9">F</text>
<text x="35" y="286.9">1</text>
<text x="85" y="286.9">2</text>
<text x="135" y="286.9">3</text>
<text x="185" y="286.9">4</text>
<text x="235" y="286.9">5</text>
<text x="285" y="286.9">6</text>
<text x="335" y="286.9">7</text>
<text x="385" y="286.9">8</text>
<text x="408.3" y="285.9">F</text>
</g>
<g font-size="1.8" fill="#006464">
<text x="71.8" y="35.2">24V</text>
<text x="186.7" y="35.2">5V</text>
<text x="199.4" y="33.9">5V</text>
<text x="204.8" y="35.2">D405</text>
<text x="218.3" y="33.9">5V_{SYS}</text>
<text x="228.3" y="35.2">D406</text>
<text x="44.6" y="39">J401</text>
<text x="44.6" y="41.5">XT30</text>
<text x="53.9" y="37.7">V_{EXT}</text>
<text x="63.8" y="39">D403</text>
<text x="63.8" y="41.5">SS56</text>
<text x="75.8" y="41.5">SMAJ26A</text>
<text x="77.5" y="39">D404</text>
<text x="202.2" y="37.7">1N5819WS</text>
<text x="225.7" y="37.7">1N5819WS</text>
<text x="345.2" y="41.5">VBUS</text>
<text x="181.2" y="47.4" transform="rotate(-90 181.2 47.4)">C403</text>
<text x="183.7" y="47.3" transform="rotate(-90 183.7 47.3)">100u</text>
<text x="301" y="44">5V</text>
<text x="318.5" y="47.9">GND</text>
<text x="330.2" y="44">R409</text>
<text x="345.2" y="46.6">CC1</text>
<text x="303.5" y="51.7">U402</text>
<text x="330.2" y="51.7">R410</text>
<text x="345.2" y="49.1">CC2</text>
<text x="53.8" y="55.5">GND</text>
<text x="185.9" y="58">GND</text>
<text x="330.9" y="54.2">5k1</text>
<text x="345.2" y="54.2">D-</text>
<text x="345.2" y="56.7">D-</text>
<text x="345.2" y="59.3">D+</text>
<text x="365.8" y="55.5">J404</text>
<text x="365.8" y="58">USB-C</text>
<text x="31" y="65.6">V_{EXT}</text>
<text x="345.2" y="61.8">D+</text>
<text x="36.8" y="72">D401</text>
<text x="300.2" y="72">GND</text>
<text x="345.2" y="69.4">SBU1</text>
<text x="345.2" y="72">SBU2</text>
<text x="33.9" y="74.5">BZT52C15S</text>
<text x="191.2" y="75.8">3V3</text>
<text x="355.2" y="72.6" transform="rotate(-90 355.2 72.6)">GND</text>
<text x="362.8" y="72.6" transform="rotate(-90 362.8 72.6)">SHIELD</text>
<text x="36.8" y="82.1">R401</text>
<text x="268" y="79.6">5V</text>
<text x="286.6" y="82.1">TPS2557</text>
<text x="288.2" y="79.6">U405</text>
<text x="37.5" y="84.7">33k</text>
<text x="67.3" y="89.8">R403</text>
<text x="104.8" y="89.8">3V3</text>
<text x="285" y="87.2">IN</text>
<text x="285" y="89.8">EN</text>
<text x="291" y="89.8">~{FAULT}</text>
<text x="292.8" y="87.2">OUT</text>
<text x="356.1" y="89.8">GND</text>
<text x="24" y="94.8">Q401</text>
<text x="68" y="92.3">33k</text>
<text x="285" y="92.3">I_{LIM}</text>
<text x="292.6" y="92.3">GND</text>
<text x="309.9" y="91">C405</text>
<text x="309.9" y="93.6">22u</text>
<text x="18.3" y="97.4">CJAC70P06</text>
<text x="281.9" y="97.4">R413</text>
<text x="281.9" y="99.9">33k</text>
<text x="36.9" y="105">F401</text>
<text x="38.1" y="107.5">5A</text>
<text x="53.3" y="106.3">MX3.0</text>
<text x="56" y="103.7">J402</text>
<text x="60.1" y="106.3">2x2</text>
<text x="66.4" y="105">AO3400A</text>
<text x="69.8" y="102.5">Q403</text>
<text x="111.4" y="105.9" transform="rotate(-90 111.4 105.9)">JP401</text>
<text x="220.6" y="103.7">U401</text>
<text x="220.6" y="106.3">CH334F</text>
<text x="300.2" y="106.3">GND</text>
<text x="328.9" y="106.3">R411</text>
<text x="343.9" y="103.7">VBUS</text>
<text x="92.7" y="108.8">R405</text>
<text x="92.7" y="111.4">33k</text>
<text x="210.1" y="111.4">VDD33</text>
<text x="219.3" y="111" transform="rotate(-90 219.3 111)">5V</text>
<text x="222.6" y="113.9">DMU</text>
<text x="222.7" y="111.4">DPU</text>
<text x="303.5" y="113.9">U403</text>
<text x="328.9" y="113.9">R412</text>
<text x="343.9" y="108.8">CC1</text>
<text x="343.9" y="111.4">CC2</text>
<text x="109.2" y="115.2">R407</text>
<text x="109.2" y="117.7">1k</text>
<text x="177.8" y="115.2">C401</text>
<text x="177.8" y="117.7">100n</text>
<text x="210.1" y="116.4">~{OVCUR}</text>
<text x="222.9" y="119">DP1</text>
<text x="329.6" y="116.4">10k</text>
<text x="343.9" y="116.4">D-</text>
<text x="343.9" y="119">D-</text>
<text x="364.5" y="117.7">J405</text>
<text x="31" y="120.2">V_{EXT}</text>
<text x="76.7" y="125.3">GND</text>
<text x="210.1" y="121.5">~{RESET}</text>
<text x="210.1" y="124.1">PSELF</text>
<text x="222.7" y="121.5">DM1</text>
<text x="222.9" y="124.1">DP2</text>
<text x="343.9" y="121.5">D+</text>
<text x="343.9" y="124.1">D+</text>
<text x="364.5" y="120.2">USB-C</text>
<text x="33.9" y="129.1">BZT52C15S</text>
<text x="36.8" y="126.6">D402</text>
<text x="182.9" y="131.7">C402</text>
<text x="195.6" y="131.7">C404</text>
<text x="210.1" y="129.1">X0</text>
<text x="210.1" y="131.7">XI</text>
<text x="222.7" y="126.6">DM2</text>
<text x="222.7" y="131.7">DM3</text>
<text x="222.9" y="129.1">DP3</text>
<text x="343.9" y="131.7">SBU1</text>
<text x="36.8" y="136.8">R402</text>
<text x="182.9" y="134.2">10u</text>
<text x="195.6" y="134.2">100n</text>
<text x="219.3" y="137.9" transform="rotate(-90 219.3 137.9)">GND</text>
<text x="222.7" y="136.8">DM4</text>
<text x="222.9" y="134.2">DP4</text>
<text x="300.2" y="135.5">GND</text>
<text x="343.9" y="134.2">SBU2</text>
<text x="353.9" y="134.9" transform="rotate(-90 353.9 134.9)">GND</text>
<text x="361.5" y="134.9" transform="rotate(-90 361.5 134.9)">SHIELD</text>
<text x="37.5" y="139.3">33k</text>
<text x="268" y="141.8">5V</text>
<text x="288.2" y="141.8">U406</text>
<text x="24" y="149.5">Q402</text>
<text x="67.3" y="144.4">R404</text>
<text x="68" y="146.9">33k</text>
<text x="104.8" y="144.4">3V3</text>
<text x="211.8" y="149.5">GND</text>
<text x="285" y="149.5">IN</text>
<text x="286.6" y="144.4">TPS2557</text>
<text x="292.8" y="149.5">OUT</text>
<text x="18.3" y="152">CJAC70P06</text>
<text x="285" y="152">EN</text>
<text x="285" y="154.5">I_{LIM}</text>
<text x="291" y="152">~{FAULT}</text>
<text x="292.6" y="154.5">GND</text>
<text x="309.9" y="153.3">C406</text>
<text x="309.9" y="155.8">22u</text>
<text x="354.8" y="152">GND</text>
<text x="36.9" y="159.6">F402</text>
<text x="53.3" y="160.9">MX3.0</text>
<text x="56" y="158.3">J403</text>
<text x="60.1" y="160.9">2x2</text>
<text x="66.4" y="159.6">AO3400A</text>
<text x="69.8" y="157.1">Q404</text>
<text x="111.4" y="160.5" transform="rotate(-90 111.4 160.5)">JP402</text>
<text x="281.9" y="159.6">R414</text>
<text x="38.1" y="162.2">5A</text>
<text x="92.7" y="163.4">R406</text>
<text x="92.7" y="166">33k</text>
<text x="281.9" y="162.2">68k</text>
<text x="109.2" y="169.8">R408</text>
<text x="109.2" y="172.3">1k</text>
<text x="300.2" y="168.5">GND</text>
<text x="76.7" y="179.9">GND</text>
<text x="330.2" y="177.4">U404</text>
<text x="349" y="177.4">VBUS</text>
<text x="349" y="182.5">D+</text>
<text x="349" y="185">D-</text>
<text x="359.4" y="181.2">J406</text>
<text x="359.4" y="183.7">USB-A</text>
<text x="353.9" y="188.2" transform="rotate(-90 353.9 188.2)">GND</text>
<text x="356.5" y="188.2" transform="rotate(-90 356.5 188.2)">Shield</text>
<text x="352.3" y="201.5">GND</text>
</g>
<g font-size="1.8" fill="#a90000">
<text x="340.4" y="40.4">A4</text>
<text x="46.9" y="46.7">1</text>
<text x="46.9" y="44.2">2</text>
<text x="340.4" y="45.5">A5</text>
<text x="302" y="52.8" transform="rotate(-90 302 52.8)">5</text>
<text x="340.3" y="48">B5</text>
<text x="340.4" y="53.1">A7</text>
<text x="297.7" y="55.6">6</text>
<text x="297.7" y="58.2">4</text>
<text x="305.4" y="55.6">1</text>
<text x="305.4" y="58.2">3</text>
<text x="340.3" y="55.6">B7</text>
<text x="340.4" y="58.2">A6</text>
<text x="302" y="62.9" transform="rotate(-90 302 62.9)">2</text>
<text x="340.3" y="60.7">B6</text>
<text x="340.3" y="70.9">B8</text>
<text x="340.4" y="68.3">A8</text>
<text x="354.1" y="77.5" transform="rotate(-90 354.1 77.5)">A1</text>
<text x="361.7" y="77.5" transform="rotate(-90 361.7 77.5)">S1</text>
<text x="282.5" y="86.1">2</text>
<text x="282.5" y="88.6">4</text>
<text x="297.7" y="86.1">6</text>
<text x="297.7" y="88.6">8</text>
<text x="32.8" y="92.1" transform="rotate(-90 32.8 92.1)">1</text>
<text x="38.7" y="95">4</text>
<text x="282.5" y="91.2">5</text>
<text x="297.7" y="91.2">1</text>
<text x="32.8" y="99.8" transform="rotate(-90 32.8 99.8)">5</text>
<text x="78.5" y="99.8" transform="rotate(-90 78.5 99.8)">3</text>
<text x="106.4" y="98.5" transform="rotate(-90 106.4 98.5)">3</text>
<text x="78.5" y="107.4" transform="rotate(-90 78.5 107.4)">2</text>
<text x="84.4" y="102.6">1</text>
<text x="103.4" y="102.6">2</text>
<text x="218.2" y="107.4" transform="rotate(-90 218.2 107.4)">19</text>
<text x="339.1" y="102.6">A4</text>
<text x="339.1" y="107.7">A5</text>
<text x="53.3" y="109">1</text>
<text x="53.3" y="111.5">3</text>
<text x="62.2" y="109">2</text>
<text x="62.2" y="111.5">4</text>
<text x="106.4" y="108.7" transform="rotate(-90 106.4 108.7)">1</text>
<text x="206.3" y="110.2">20</text>
<text x="227.9" y="110.2">15</text>
<text x="227.9" y="112.8">14</text>
<text x="339" y="110.2">B5</text>
<text x="207.6" y="115.3">1</text>
<text x="227.9" y="117.9">12</text>
<text x="297.7" y="117.9">1</text>
<text x="302" y="115" transform="rotate(-90 302 115)">5</text>
<text x="305.4" y="117.9">6</text>
<text x="339" y="117.9">B7</text>
<text x="339.1" y="115.3">A7</text>
<text x="206.3" y="120.4">16</text>
<text x="206.3" y="122.9">18</text>
<text x="227.9" y="120.4">11</text>
<text x="227.9" y="122.9">10</text>
<text x="228.5" y="125.5">9</text>
<text x="297.7" y="120.4">3</text>
<text x="302" y="125.2" transform="rotate(-90 302 125.2)">2</text>
<text x="305.4" y="120.4">4</text>
<text x="339" y="122.9">B6</text>
<text x="339.1" y="120.4">A6</text>
<text x="207.6" y="128">3</text>
<text x="207.6" y="130.6">4</text>
<text x="228.5" y="128">8</text>
<text x="228.5" y="130.6">7</text>
<text x="339.1" y="130.6">A8</text>
<text x="228.5" y="133.1">6</text>
<text x="228.5" y="135.6">5</text>
<text x="339" y="133.1">B8</text>
<text x="218.2" y="141.6" transform="rotate(-90 218.2 141.6)">25</text>
<text x="352.8" y="139.7" transform="rotate(-90 352.8 139.7)">A1</text>
<text x="360.4" y="139.7" transform="rotate(-90 360.4 139.7)">S1</text>
<text x="32.8" y="146.8" transform="rotate(-90 32.8 146.8)">1</text>
<text x="38.7" y="149.6">4</text>
<text x="282.5" y="148.3">2</text>
<text x="297.7" y="148.3">6</text>
<text x="32.8" y="154.4" transform="rotate(-90 32.8 154.4)">5</text>
<text x="78.5" y="154.4" transform="rotate(-90 78.5 154.4)">3</text>
<text x="106.4" y="153.1" transform="rotate(-90 106.4 153.1)">3</text>
<text x="282.5" y="150.9">4</text>
<text x="282.5" y="153.4">5</text>
<text x="297.7" y="150.9">8</text>
<text x="297.7" y="153.4">1</text>
<text x="78.5" y="162" transform="rotate(-90 78.5 162)">2</text>
<text x="84.4" y="157.2">1</text>
<text x="103.4" y="157.2">2</text>
<text x="53.3" y="163.6">1</text>
<text x="53.3" y="166.1">3</text>
<text x="62.2" y="163.6">2</text>
<text x="62.2" y="166.1">4</text>
<text x="106.4" y="163.3" transform="rotate(-90 106.4 163.3)">1</text>
<text x="328.7" y="178.5" transform="rotate(-90 328.7 178.5)">5</text>
<text x="346" y="176.3">1</text>
<text x="324.4" y="181.4">1</text>
<text x="324.4" y="183.9">3</text>
<text x="332" y="181.4">6</text>
<text x="332" y="183.9">4</text>
<text x="346" y="181.4">3</text>
<text x="346" y="183.9">2</text>
<text x="328.7" y="188.7" transform="rotate(-90 328.7 188.7)">2</text>
<text x="352.8" y="191.2" transform="rotate(-90 352.8 191.2)">4</text>
<text x="355.3" y="191.2" transform="rotate(-90 355.3 191.2)">5</text>
</g>
<g font-size="1.8" fill="#0f0f0f">
<text x="285.4" y="55.5">USB</text>
<text x="285.5" y="58.1">USB</text>
<text x="290.4" y="55.5">IN</text>
<text x="290.5" y="58.1">IN</text>
<text x="293.5" y="55.5">DN</text>
<text x="293.6" y="58.1">DP</text>
<text x="308.4" y="55.5">1DN</text>
<text x="308.5" y="58.1">1DP</text>
<text x="316.2" y="86">5VC</text>
<text x="49.5" y="94.9">HE1</text>
<text x="54.4" y="94.9">GATE</text>
<text x="32.7" y="106.7" transform="rotate(-90 32.7 106.7)">OUT1</text>
<text x="43.2" y="108.9">OUT1F</text>
<text x="279.8" y="117.8">USB</text>
<text x="284.8" y="117.8">C DP</text>
<text x="279.7" y="120.3">USB</text>
<text x="284.7" y="120.3">C DN</text>
<text x="49.5" y="149.5">HE2</text>
<text x="54.4" y="149.5">GATE</text>
<text x="316.2" y="148.2">5VA</text>
<text x="32.7" y="161.3" transform="rotate(-90 32.7 161.3)">OUT2</text>
<text x="45.7" y="163.5">OUT2F</text>
<text x="311.7" y="181.3">USB</text>
<text x="311.7" y="183.8">USB</text>
<text x="316.7" y="181.3">A DN</text>
<text x="316.7" y="183.8">A DP</text>
</g>
</svg>
